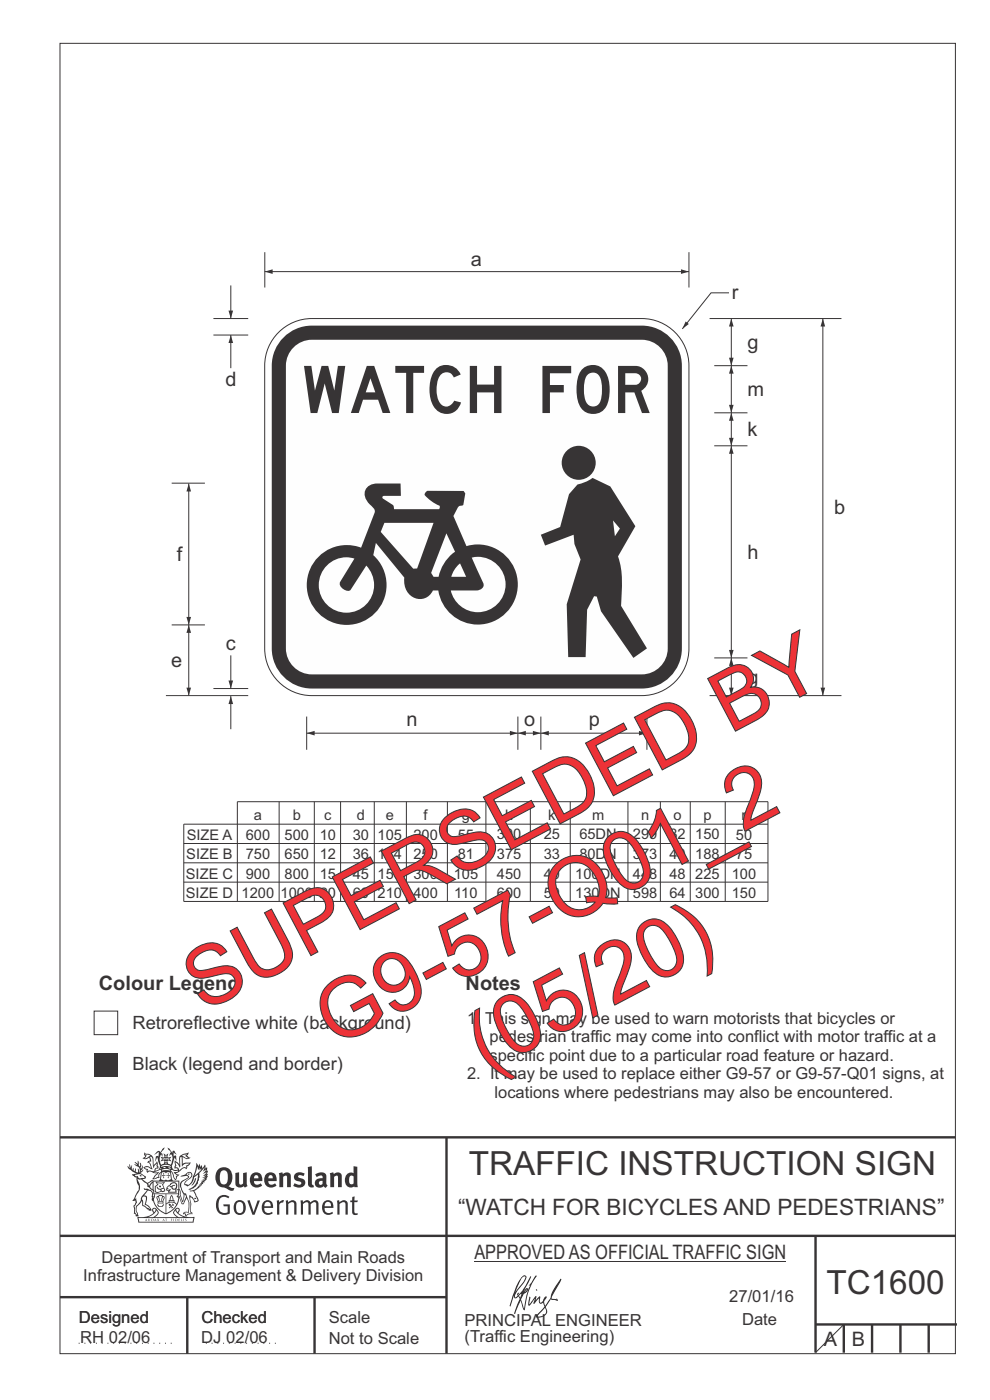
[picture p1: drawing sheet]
<svg xmlns="http://www.w3.org/2000/svg" width="210mm" height="297mm" viewBox="0 0 210 297" stroke-linecap="round" stroke-linejoin="round" font-family="sans-serif">
<path d="M12.7 9.2h190v278h-190z" fill="none" stroke="#373435" stroke-width=".21"/>
<path d="M12.7 241.3h190M94.7 241.4v45.8M12.7 275.2h82M12.7 262.2h190.1M39.7 275.2v12M66.7 275.2v12M173 262.2v24.8M173 281h30M179 281v6M185 281v6M191 281v6M197 281v6" fill="none" stroke="#373435" stroke-width=".51"/>
<g fill="#373435">
<path d="M47 248.5a2.55 2.55 0 0 0 0 2.7l.3 .1a.81 .81 0 0 0 1-.9v-.6a1.04 1.04 0 0 0-1.1-1.5zM46.3 248.1a1.82 1.82 0 0 1 2.1-.2 1.82 1.82 0 0 1 .9 1.9 2.29 2.29 0 0 1-.8 1.9l.7 .3h.5l-.2 .6a2.87 2.87 0 0 1-2-.7 2.12 2.12 0 0 1-1.6-3.1z" fill-rule="evenodd"/>
<path d="M49.9 248.9l.8-.2v2a.46 .46 0 0 0 .3 .6 .46 .46 0 0 0 .6-.3v-2.1l.7-.2v2.4l.2 .5-.5 .4-.3-.3a1.02 1.02 0 0 1-1.2 .2 1.02 1.02 0 0 1-.6-1.1z" fill-rule="evenodd"/>
<path d="M54 249.5l-.1 .5h.9a.49 .49 0 0 0-.2-.6 .49 .49 0 0 0-.6 .1zM53.4 249.1a1.34 1.34 0 0 1 1.6-.2 1.34 1.34 0 0 1 .7 1.5v.2h-1.8a.77 .77 0 0 0 .5 .8 .77 .77 0 0 0 .9-.4l.3 .5a1.59 1.59 0 0 1-2 .2 1.59 1.59 0 0 1-.5-2z" fill-rule="evenodd"/>
<path d="M57.1 249.5l-.2 .5h1a.49 .49 0 0 0-.2-.6 .49 .49 0 0 0-.6 .1zM56.4 249.1a1.34 1.34 0 0 1 1.6-.2 1.34 1.34 0 0 1 .7 1.5v.2h-1.8a.77 .77 0 0 0 .5 .8 .77 .77 0 0 0 .9-.4l.4 .5a1.59 1.59 0 0 1-2.1 .2 1.59 1.59 0 0 1-.5-2z" fill-rule="evenodd"/>
<path d="M59.2 248.9l.7-.2 .1 .4a.95 .95 0 0 1 1-.3 .95 .95 0 0 1 .7 .8v2.3h-.8v-2.3a.46 .46 0 0 0-.8 .1v2.2h-.8z" fill-rule="evenodd"/>
<path d="M62.6 249.1a1.75 1.75 0 0 1 2-.1l-.2 .5-.6-.2a.43 .43 0 0 0-.6 .3l.4 .3a1.04 1.04 0 0 1 1.2 1.1 1.04 1.04 0 0 1-1.4 1l-1.2-.4 .3-.6 1 .4 .4-.4a.88 .88 0 0 0-1-.5l-.4-.2-.1-.4z" fill-rule="evenodd"/>
<path d="M65.3 247.6l.8-.2 .1 3.8 .3 .2 .1 .5a.88 .88 0 0 1-1-.1 .88 .88 0 0 1-.3-1z" fill-rule="evenodd"/>
<path d="M67.8 250.6a.43 .43 0 0 0-.1 .7 .43 .43 0 0 0 .7-.1v-.7zM66.8 249.2a1.7 1.7 0 0 1 2.4 .1v1.8l.3 .4-.4 .5-.5-.3a1.03 1.03 0 0 1-1.7-.2 1.03 1.03 0 0 1 .8-1.5h.7v-.4a.8 .8 0 0 0-1.2 .1z" fill-rule="evenodd"/>
<path d="M70 248.9l.7-.2 .1 .4a.95 .95 0 0 1 1-.3 .95 .95 0 0 1 .7 .8v2.3h-.8v-2.3a.46 .46 0 0 0-.8 .1v2.2h-.8z" fill-rule="evenodd"/>
<path d="M74.3 249.5a1.48 1.48 0 0 0 0 1.7h.5l.2-.1v-1.5l-.3-.2zM75 247.4l.8 .1 .1 4.4h-.7l-.1-.2a1.26 1.26 0 0 1-1.4 0 1.26 1.26 0 0 1-.5-1.3 1.29 1.29 0 0 1 .4-1.3 1.29 1.29 0 0 1 1.4-.2z" fill-rule="evenodd"/>
<path d="M46.4 253.9a1.72 1.72 0 0 1 2.3 0l-.3 .3a1.24 1.24 0 0 0-1.4-.2 1.24 1.24 0 0 0-.6 1.4 1.49 1.49 0 0 0 1.2 2l.7-.2v-1.3h-.8l-.1-.4h1.4v1.9a1.93 1.93 0 0 1-2.3 0 1.93 1.93 0 0 1-.7-2.2l.2-.7z" fill-rule="evenodd"/>
<path d="M50.4 255.1a1.65 1.65 0 0 0 .2 2.2 .99 .99 0 0 0 1-1.4 .78 .78 0 0 0-.4-.8 .78 .78 0 0 0-.8 0zM50 254.9a1.33 1.33 0 0 1 1.6-.1 1.33 1.33 0 0 1 .5 1.4 1.31 1.31 0 0 1-1.3 1.6 1.31 1.31 0 0 1-1.2-1.6v-.6z" fill-rule="evenodd"/>
<path d="M52.5 254.7l.5-.1 .8 2.6 .8-2.5h.5l-1.1 3h-.5z" fill-rule="evenodd"/>
<path d="M56.3 255.2l-.2 .7h1.3a.7 .7 0 0 0-.3-.8 .7 .7 0 0 0-.8 .1zM55.9 255a1.22 1.22 0 0 1 1.5-.2 1.22 1.22 0 0 1 .5 1.5h-1.8a.93 .93 0 0 0 .5 1 .93 .93 0 0 0 1.1-.2l.2 .3a1.43 1.43 0 0 1-1.8 .1 1.43 1.43 0 0 1-.6-1.7z" fill-rule="evenodd"/>
<path d="M58.7 254.7l.4-.1 .1 .5 .4-.4 .6-.1-.1 .6a.66 .66 0 0 0-.9 .6v1.9h-.4z" fill-rule="evenodd"/>
<path d="M60.6 254.8l.4-.2 .1 .5a.94 .94 0 0 1 1-.5 .94 .94 0 0 1 .8 .8v2.3h-.5l-.1-2.5a.81 .81 0 0 0-1.2 .3v2.2h-.4z" fill-rule="evenodd"/>
<path d="M63.7 254.7l.5-.1 .1 .5 .4-.3a.78 .78 0 0 1 1.2 .3 .9 .9 0 0 1 .9-.5 .9 .9 0 0 1 .8 .8v2.3h-.5l-.1-2.5a.67 .67 0 0 0-1.1 .3v2.2h-.5v-2.4l-.4-.2-.7 .4v2.2h-.5z" fill-rule="evenodd"/>
<path d="M69.1 255.2l-.2 .7h1.3a.7 .7 0 0 0-.3-.8 .7 .7 0 0 0-.8 .1zM68.7 255a1.22 1.22 0 0 1 1.5-.2 1.22 1.22 0 0 1 .5 1.5h-1.8a.93 .93 0 0 0 .4 1 .93 .93 0 0 0 1.2-.2l.2 .3a1.44 1.44 0 0 1-1.8 .1 1.44 1.44 0 0 1-.6-1.7z" fill-rule="evenodd"/>
<path d="M71.5 254.8l.4-.2 .1 .5a.94 .94 0 0 1 1-.5 .94 .94 0 0 1 .8 .8v2.3h-.5l-.1-2.5a.81 .81 0 0 0-1.2 .3v2.2h-.4z" fill-rule="evenodd"/>
<path d="M74.7 253.9l.5-.1v.9h.7l-.1 .4h-.6v2.1l.1 .2h.5l.1 .3a.75 .75 0 0 1-1.2-.6v-2h-.4v-.4h.4z" fill-rule="evenodd"/>
<path d="M30.8 244.9l1.1 .3-.9 .5h-.4l.6-.5zM31.8 245.5l.2-.1a2.44 2.44 0 0 1 .5 1.9l.1 .5 .6-1-.1 .6 .3 .3a.57 .57 0 0 0-.6 .8l-1-.2-.5 .2 .2-.5-.8-.3 .7-.1 .9 .5 .1-.1-.6-1.3-.2-.1 .5-.1zM30.7 244.4l-.1 .5 .2 .4-.6 .4a1.04 1.04 0 0 0 1.4-.1l.2 .6-.3 .1-.2 .4a.94 .94 0 0 1 .8 1.1l-.2-.1a1.16 1.16 0 0 0-1.5-.1l.3 .4 .4 .2 .1 .5 .2 .1 .1-.2a.94 .94 0 0 1 1.1 .3h.8l-1.2 1.2a1.13 1.13 0 0 0 1.2-.2l.4-.1v-.4l.4-.7a.83 .83 0 0 0-.6 1h-.3l-.7 .3 1.1-1.4-.5 .2-.5-.1 1.3-.5-.1-.2-.9 .4v-.3l.2-.2 .3 .1 .1-.3-.2-.4 .1-.6-.2-.3-.7 .9v-.7a1.42 1.42 0 0 0-1.6-1.8z" fill-rule="evenodd"/>
<path d="M38.5 245.3l.5-.3 .7-.1-.6 .3 .8 .5h-.3zM38.3 245.5h.2l.1 2a1.69 1.69 0 0 1 1.6-.7l-.8 .5 .1 .5a1.1 1.1 0 0 0-1.5 .6l-.1-.5-.2-.2h-.5l.3-.4-.3-.7a1.42 1.42 0 0 1 .9 1.1l.2-.1zM37.1 246.2l.1 1-.2 .3 .1 .5 .5-.1 .2 .2a.96 .96 0 0 1-1.2-.1l-.1 .1a1.06 1.06 0 0 0 1.3 .2v.1a.72 .72 0 0 1-.9 .2l.2 .5 .6 .2-.4 .2-.1 .7-.2-.4-.4-1.1-.4-.4 .4 .9a1.54 1.54 0 0 0 .7 1.2l.2-.3a.58 .58 0 0 1 .4-.7l.2-.2h-.3l-.5-.3 .9-.5a.93 .93 0 0 1 1.2-.5v.2l.2-.2 .1-.5a.99 .99 0 0 0 .7-.8l-1.3 .1-.3 .2-.1-1.4 .9 .4 .9-.3h-.4l-.5-.4 .4-.7-.6 .2a1.46 1.46 0 0 0-1.4 2.1l.1 .4-.3-.4z" fill-rule="evenodd"/>
<path d="M35.6 248.9l.2 .1-.1 .3 .4 .1-.4 .1v.5l-.1-.6h-.3l.3-.1z" fill-rule="evenodd"/>
<path d="M34.6 248.9l.2 .1v.3l.3 .1h-.3l-.1 .6v-.5l-.4-.1 .4-.1z" fill-rule="evenodd"/>
<path d="M34.3 248.8a.57 .57 0 0 1 .9 .2 .57 .57 0 0 1 .9-.2l.2 1.4h-.2a.57 .57 0 0 1-.9 0 .69 .69 0 0 1-1.1 0zM34.2 248.1l-.3 2.1-.1 .4h2.9l-.2-.4-.3-2.1h-.2v.3l-.8-.2-.8 .2v-.3z" fill-rule="evenodd"/>
<path d="M34.2 252.4a.3 .3 0 0 0 .6 0 .3 .3 0 0 0-.6 0zM33.3 251l.3 .3-.3 .3a.79 .79 0 0 0 0 1.3l.8-.2-.1-.3a.55 .55 0 0 1-.7-.6h.1l.2 .3 .3 .1 .8-.2-.4-.7 .4-.3-.7 .1zM33 250.7l1.1 .2 .9-.2-.4 .7 .4 1.1a.56 .56 0 0 1-.8 .3l-.2 .1a.73 .73 0 0 1-.9 .1 .73 .73 0 0 1-.3-.9v-.4l.6-.4z" fill-rule="evenodd"/>
<path d="M35.6 251.9l.7-.5a.58 .58 0 0 1 1-.1 .58 .58 0 0 1-.4 .9l-.3-.3a.43 .43 0 0 1 .6-.3v-.1a.57 .57 0 0 0-.8 .2l-.2-.1-.3 .1 .5 .2a.55 .55 0 0 0 .8 .4v.5h-1.3l.4-.3-.2-.2-.6 .1 .2-.2-.2-.1zM35.4 251.8l-.1 .2a.39 .39 0 0 0 .2 .6h.3l-.2 .4h1.9l-.1-.7a.86 .86 0 0 0-.1-1.4 .86 .86 0 0 0-1.3 .4z" fill-rule="evenodd"/>
<path d="M36 254.8h.8v.2h-.8zM36.4 253.8l.2 .8h-.4zM36.4 253.5l-.3 .5-.1 .6h-.2v.4l-.7 .4 .2 .2a1.48 1.48 0 0 1 2.1 .1l.2-.1-.6-.5v-.5h-.2l-.1-.6z" fill-rule="evenodd"/>
<path d="M35.8 255.4l.4 .1 .1 .3 .3-.2-.2-.2a.38 .38 0 0 1 .5 .5l-.2-.2-.3 .3 .4 .2-.4 .2-.1-.4-.4 .4-.1-.2 .4-.3-.1-.1-.2 .1z" fill-rule="evenodd"/>
<path d="M34.5 254h.2v.2l-.2 .6h-.2zM33.6 255.3h.9v.2a.55 .55 0 0 1-.8 .4v-.2l-.2-.1zM33.4 254h.2l.2 .8h-.2zM33.6 255h.8l.1 .1-.8 .1zM33.8 253.7h.5l-.2 1.1h-.1zM33.3 253.8l-.1 .3 .3 1.1a.48 .48 0 0 0-.1 .6 .48 .48 0 0 0 .5 .3l.5-.1a.49 .49 0 0 0 .2-.8l.3-1.1-.1-.3a1.42 1.42 0 0 0-1.5 0z" fill-rule="evenodd"/>
<path d="M33.7 251.5l.4 .1 .1 .3h-.3z" fill-rule="evenodd"/>
<path d="M41.3 250.1l.3-.2-.2 .9-.6 .7h-.2l.5-.7z" fill-rule="evenodd"/>
<path d="M39.7 249l.3-.2 .5 .2a.88 .88 0 0 1-.6 1.1 1.22 1.22 0 0 0-.8 1.3l.5 .2a.72 .72 0 0 0 .9-.4l.5-.8 .2-.6 .8-.6v.3a2.85 2.85 0 0 1-2 2.8l.1 .1a2.13 2.13 0 0 0 1.9-1.5v-.2a2.01 2.01 0 0 0 .3-1.8l1.1-1.3-.4 1 .7-.5-.7 1 .8-.4-.8 .8 .7-.1-.9 .5 .8-.1-.8 .4h.8l-.9 .3 .3 .2h-.4l.2 .3h-.3l.1 .3h-.4l.2 .3h-.2a2.16 2.16 0 0 1-2 1l.1 .2h.4a.76 .76 0 0 1 .7 .7l.5 1.2-.6 .2a1.45 1.45 0 0 0-1.1-1.3l.2 1.8-.1 1.8 .4 .3a1.07 1.07 0 0 0-1.2 .4v-.3l-.5-.2a.87 .87 0 0 1 1.1-.1v-.7a4.4 4.4 0 0 0-.6-3.1v-.3h-.3a2.16 2.16 0 0 1-.7-2.2l.3-.3 1.2-.8a.55 .55 0 0 0-.4-.8zM37.8 252.4a.76 .76 0 0 1 .3 1.1l.6 1.6 .4-1.7 .2 .1a.61 .61 0 0 1-.1 .9l-.3 .9h-.2l-.7-1.6-.3 .1a1.18 1.18 0 0 0 .1-1.4zM41.8 247.5l.2 .8 .3-.6v.6l.4-.5a1.9 1.9 0 0 1-1.1 1.4l-.4 .3zM38.3 249.6l1.3-.1 .2 .1v.3l-.5 .3a1.26 1.26 0 0 0-.9 1.9l.2 .6a1.84 1.84 0 0 1 .1 2.1l-.4-1.3a.96 .96 0 0 0-.4-1.3l-.4 .3a.78 .78 0 0 1 0 1.2l.1 .3h.4l.4 1.1a.38 .38 0 0 0 .2 .4 .38 .38 0 0 0 .4-.1l.6-1.2a2.94 2.94 0 0 1 .4 2.5l-.1 .5-.8-.1-.3 .4v.2l.4-.1 .1 .4 .2 .1a1.02 1.02 0 0 1 1.3-.5v-.4l-.3-.1 .1-1.8-.3-1.3 .1 .1a1.14 1.14 0 0 1 .8 .9 .63 .63 0 0 0 .8-.2 .63 .63 0 0 0-.1-.9l-.7-1.2 .9-.6 .2-.3 .3-.1-.1-.2h.4l-.1-.3h.3l-.1-.3 .5-.1-.2-.2 .6-.4v-.2h-.2l.4-.5-.3 .1 .3-.6-.4 .1 .4-.5v-.3l-.3 .2 .2-.6-.1-.3-.4 .3v-.8l-.6 .8-.2-.7-.2 .4-.3-.7-.1 .6-.5-.8-.1 1.4-.6 1.9a1.81 1.81 0 0 1-1 1.4l-.6-.2a1.75 1.75 0 0 1 1.1-1.2 .75 .75 0 0 0 .1-1.3 .75 .75 0 0 0-1.1 .5z" fill-rule="evenodd"/>
<path d="M41.2 254.1h.3l.2 .3h-.4z" fill-rule="evenodd"/>
<path d="M29.4 258.4h11.6l-.1 .8h-11.4zM31.4 258.2l.4-.1a2.48 2.48 0 0 0 1.4-1.3l.3 .5-.5 .6-.5 .3zM32.5 256.6l.3-.2 .2 .2-.3 .6zM37.2 256.8a2.65 2.65 0 0 0 1.8 1.4h-1.1l-.5-.3-.5-.6zM37.4 256.6l.2-.2 .3 .2-.3 .6zM29.2 258.2l.1 1.2h11.8l.2-1.1-.2-.1a4.1 4.1 0 0 1-3.3-.9l.3-.4-.1-.5a1.06 1.06 0 0 0-1.3 .9l.2 .4 .6 .5h-4.7l.3-.1a.84 .84 0 0 0 .6-.7 .84 .84 0 0 0-.5-.9l-.3-.2-.5 .1-.1 .5 .3 .4a4.2 4.2 0 0 1-3.4 .9z" fill-rule="evenodd"/>
<path d="M31 258.7l.1 .2h-.2zM31 258.6l-.3 .5 .4-.1 .2 .1z" fill-rule="evenodd"/>
<path d="M31.4 258.6h.2v.4a.25 .25 0 0 0 .2-.1 .25 .25 0 0 0-.1-.3h.1a.29 .29 0 0 1 0 .4 .29 .29 0 0 1-.4 0 .29 .29 0 0 1 0-.4z" fill-rule="evenodd"/>
<path d="M32.2 258.6a.22 .22 0 0 1 .3 .2 .22 .22 0 0 1-.3 .2zM32 258.6l.1 .5a.33 .33 0 0 0 .4-.1 .33 .33 0 0 0 0-.4 .33 .33 0 0 0-.5 0z" fill-rule="evenodd"/>
<path d="M32.9 258.7l.1 .2h-.2zM32.9 258.6l-.2 .5 .3-.1 .2 .1z" fill-rule="evenodd"/>
<path d="M33.3 258.6h.2l.1 .2 .2-.2-.2 .2 .2 .3-.3-.2v.2h-.2l.2-.3z" fill-rule="evenodd"/>
<path d="M34.7 258.7l.1 .2h-.2zM34.7 258.6l-.3 .5 .4-.1 .2 .1z" fill-rule="evenodd"/>
<path d="M35 258.6h.5h-.2v.5h-.2l.1-.5z" fill-rule="evenodd"/>
<path d="M36.2 258.6h.3h-.1v.2h.1h-.1v.3h-.2z" fill-rule="evenodd"/>
<path d="M36.7 258.6h.2v.5h-.2z" fill-rule="evenodd"/>
<path d="M37.3 258.6a.22 .22 0 0 1 .3 .2 .22 .22 0 0 1-.3 .2zM37.1 258.6v.5a.33 .33 0 0 0 .5-.1 .33 .33 0 0 0 0-.4 .33 .33 0 0 0-.5 0z" fill-rule="evenodd"/>
<path d="M37.8 258.6h.4h-.2v.2h.1h-.1v.2l.2 .1h-.4z" fill-rule="evenodd"/>
<path d="M38.4 258.6h.2l-.1 .4 .2 .1h-.3z" fill-rule="evenodd"/>
<path d="M38.9 258.6h.2v.5h-.2z" fill-rule="evenodd"/>
<path d="M39.3 258.6h.2l-.1 .1 .2 .2-.2 .2h-.1v-.2l.2 .1z" fill-rule="evenodd"/>
<path d="M34.2 247.4a1.51 1.51 0 0 1 2.1 .2 2.67 2.67 0 0 0-2.1 0zM35.7 247.6l.5 .2v.2l-.4-.1zM34.6 247.7l.5-.1 .1 .2h-.4zM34.1 247.9l.2 .1-.3 .1zM35 246.9l.2-.2 .3 .2zM34.9 245.7h.2v.3h-.2zM35 245.1l.2 .2 .2-.2-.1 .4h-.2zM35.1 246.3h.2l.1 .4-.2-.2-.2 .2zM35.3 245.7h.2v.3h-.2zM34.4 245.7l.3 .1 .1 .2-.4 .1 .2-.2zM35.7 245.8l.3-.1-.2 .2 .2 .2-.4-.1zM32.7 244.9l1-.5-.1 1-.2-.2-.3 .2-.3 1.1 .5-1 .3 .9a1.84 1.84 0 0 1 .2 1.7l.4 .1a2.48 2.48 0 0 1 2.2 .1l.2-.3-.2-.7 .7-1.7 .4 .6-.2-1-.2-.1-.2 .3v-.9l.6 .4-.6-.8-.3 .1-.1 .4-.5-.8-.5-.3 .2 .4 .6 .6-.5 .7 .5-.3a2.06 2.06 0 0 1-.1 2.2l-.5-.2-.2-.6 .2-.1 .7 .2-.4-.5 .4-.5-.7 .2-.2-.2 .2-.7-.5 .4-.5-.4 .2 .7-.2 .2-.7-.2 .4 .5-.4 .5 .8-.2 .1 .1-.2 .6-.5 .2a2.02 2.02 0 0 1 0-2.2l.3 .5-.1-.6-.3-.1 .8-1.3-.4 .4-.5 .7-.2-.3a.8 .8 0 0 0-.8 .5z" fill-rule="evenodd"/>
<path d="M29.2 250.1l.3 .2a.61 .61 0 0 1 .8 .3l.3 .2a.8 .8 0 0 1 .6 1l.4 .1 .6 .5a1 1 0 0 1 .4 1.1l-.1 .7v-.5h-.1a.96 .96 0 0 0-.8-1.3l-.2-.2h-.7l-.1-.1-.1 .1 .1 .3h.6l-1.2 1.4-.2 .9-.4 .6a1.33 1.33 0 0 0-.5 1.8l.2 .5a1.26 1.26 0 0 1-.5-1.4l-.1-.4a1.56 1.56 0 0 0 .4-1.7l-.3 .2 .2-.5a3.2 3.2 0 0 0 .7-3zM30.4 253.9h.4a2.06 2.06 0 0 1-.1 1.6l.7 .5 .4 .4-.6-.1-.8-.6-.1-.9a.51 .51 0 0 1 .1-.9zM28.6 249.3a1.52 1.52 0 0 1 2.1 .6l-1.1 .1-.2-.1-.1-.4-.5 .1zM27.5 247v.8l-.3-.4-.1 .1a3.1 3.1 0 0 0 1.9 1.5l-1 .1 .5 .6 .5 .1 .1 1.1a1.84 1.84 0 0 1-.3 2.5l-.4 .9-.3 .4 .2 .1 .4-.1 .1 .4-.2 .5-.3 .2 .1 1.8 .2-.1 .3 .6h.1l.5-.1-.2-.5a1.3 1.3 0 0 1-.1-1.7l.9-1 .2 1.1 .5 .2 .5 .5 .1-.1 .2 .4 .5-.1a1.85 1.85 0 0 0-1.2-1.4l.1-.2a1.39 1.39 0 0 0 0-1.5l-.5-.1 .5-.5a.66 .66 0 0 1 .9-.4 .66 .66 0 0 1 .3 .9l-.1 .4 .2-.1v.2l-.1 .3 .2 .5 .1-.3a2.24 2.24 0 0 0 .1-2.2 .73 .73 0 0 1-.7-.7 .73 .73 0 0 1 .6-.7v-.2a.94 .94 0 0 0-.9 .8 .48 .48 0 0 1-.1-.5 .48 .48 0 0 1 .5-.3l.5-.3a.51 .51 0 0 0-.8 .2l-.4 .3-1.1-.8 .6-.1 .2-.5-1.2-.7 .5-.4v-.4l-.4 .4v-.2a.69 .69 0 0 0 .2-1v.5l-.2 .2v-1.1l-.3-.2 .1 .6-.1 .2-.4-1.2v.6l-.6-.3 .5 .6-.6-.2 .3 .3a1 1 0 0 1 .7 1.5l-.2-.8v.8l-.5-.2v-.7l-.2 .6-.2-.1-.1-.6-.2 .4-.2-.2 .1-.7-.2 .5z" fill-rule="evenodd"/>
<path d="M29.6 249.5l.2-.2 .3 .3z" fill-rule="evenodd"/>
<path d="M32.4 250.5h5.6v2l-.2-.1v-1.7h-5.2v2.5h5.2v-.8l.1 .2-.1 1.1v-.3h-2.5v4a4.1 4.1 0 0 0 2.6-3.6l.1-.1a4 4 0 0 1-2.8 3.9 4.2 4.2 0 0 1-2.8-4.7l.1 1.3 .1-.2a3.8 3.8 0 0 0 2.5 3.4v-4h-2.5l-.2-.9z" fill-rule="evenodd"/>
<circle cx="40" cy="249.1" r=".17"/>
</g>
<path d="M100.6 267.7h66.2" fill="none" stroke="#373435" stroke-width=".21"/>
<g fill="#252726">
<path d="M111.6 273.7l.2-.2-.5 .7zM110.4 274.5l.3 .1-.3 .8-.3-.5zM110.9 270.9h.5a9.3 9.3 0 0 1-2 3.1l-.1 .3 1-2.5zM110.6 271a14.7 14.7 0 0 0-2.2 4.9l-.3 1.2 .1 .1 .8-2.3a.42 .42 0 0 0 .2 .6 .42 .42 0 0 0 .6-.3l.2-.1 .3 .5-1.2 3.2h.2l1.1-2.9 .6 1.9 .2 .2 .2-.5a13.5 13.5 0 0 1 2-6.2l.5-.5-.2-.2-1.5 2.1 .3-.1a14.9 14.9 0 0 0-1.3 5.1l-.4-1.2a1.39 1.39 0 0 1 .2-1.8l.1-.2a.92 .92 0 0 0 .8-1.2 .75 .75 0 0 0-.7 .7l-.2 .2 1.6-3.4h-.1l-.4 .7a10.5 10.5 0 0 1-2.1 3.3l.1-.5a.32 .32 0 0 0-.3 .2 .32 .32 0 0 0 0 .4l-.5 .4a3.2 3.2 0 0 1 1.1-2.3l.5-.6a2.49 2.49 0 0 0 .7-1.6l-.3-.2z" fill-rule="evenodd"/>
<path d="M115.6 277.5a1.15 1.15 0 0 1 .1 1.3 1.15 1.15 0 0 1-1.2 .5h-.5zM112.3 275.1l-.3 1.7 .3 .2 1.2-1.5-.3 1.1 1.2-1.2a.94 .94 0 0 0 .3 1.2l.5-.3 .3 .9-1.2 1.3a.98 .98 0 0 0-.5 1 1.9 1.9 0 0 0 2.3-1.3l-.1-.2a1.02 1.02 0 0 1 .3-1.4l.5-1 1.5 .3-.2-.4v.2l-1.1-.1v-.3l2-3.6 .1-.2-.1-.2-1.8 2.7a6.6 6.6 0 0 1-1.5 3l-.2-.2a1.01 1.01 0 0 1 .4-1.4l.1-.2-.2-.1-.4 .4-.2 .5-.5 .4-.2-.4 .1-.9-.2-.1-.8 1 .2-1h-.1l-1.4 1.8 .2-1.5v-.1z" fill-rule="evenodd"/>
<path d="M113.7 273.6l.3 .2h-.3z" fill-rule="evenodd"/>
</g>
<path d="M179 281l-6 6" fill="none" stroke="#373435" stroke-width=".21"/>
<path d="M20 223.5h5v5h-5z" fill-rule="evenodd" fill="#373435"/>
<path d="M20 214.5h5v5h-5z" fill-rule="evenodd" fill="#fefefe" stroke="#373435" stroke-width=".21"/>
<path d="M16.7 285h20.3M43.7 285h15" fill="none" stroke="#373435" stroke-width=".21" stroke-dasharray=".2 1" stroke-linecap="butt"/>
<g fill="none" stroke="#373435" stroke-width=".21">
<path d="M59.5 70.1a10 10 0 0 1 6.6-2.5h70a10 10 0 0 1 10 10v60a10 10 0 0 1-10 10h-70a10 10 0 0 1-10-10v-60a10 10 0 0 1 3.4-7.5zM39 179h123.9M59.2 170.1v21.2M66.7 170.1v21.2M72.2 170.1v21.2M79.4 170.1v21.2M86.2 170.1v21.2M94.9 170.1v21.2M103.1 170.1v21.2M112.5 170.1v21.2M121 170.1v21.2M133.2 170.1v21.2"/>
<path d="M140.1 170.1v21.2M146.4 170.1v21.2M153.8 170.1v21.2M162.9 174.9h-123.9v16.4h123.9v-21.2h-112.6v21.2M39 183.1h123.9M39 187.2h123.9"/>
</g>
<path d="M60.1 71.6a8.5 8.5 0 0 1 6-2.5h70a8.5 8.5 0 0 1 8.5 8.5v60a8.5 8.5 0 0 1-8.5 8.5h-70a8.5 8.5 0 0 1-8.5-8.5v-60a8.5 8.5 0 0 1 2.5-6z" fill-rule="evenodd" fill="#373435"/>
<path d="M62.3 73.7a5.5 5.5 0 0 1 3.8-1.6h70a5.5 5.5 0 0 1 5.5 5.5v60a5.5 5.5 0 0 1-5.5 5.5h-70a5.5 5.5 0 0 1-5.5-5.5v-60a5.5 5.5 0 0 1 1.7-3.9z" fill-rule="evenodd" fill="#fefefe"/>
<path d="M56.1 57.6h90" fill="none" stroke="#373435" stroke-width=".21"/>
<g fill="#373435">
<path d="M56.1 57.6l1.7-.5v1z"/>
<path d="M144.5 57.1l1.6 .5-1.6 .5z"/>
</g>
<path d="M154.6 62.1h-3.8l-6.1 7.7" fill="none" stroke="#373435" stroke-width=".21"/>
<path d="M145.4 68.2l.7 .5-1.4 1.1z" fill="#373435"/>
<path d="M56.2 53.5v7.5M146.1 53.5v7.5M151.5 139.6h7.1M155.1 139.6v8" fill="none" stroke="#373435" stroke-width=".21"/>
<g fill="#373435">
<path d="M155.1 139.6l.5 1.7h-1z"/>
<path d="M154.6 145.9h1l-.5 1.7z"/>
</g>
<g fill="#373435">
<path d="M64.5 77.6h1.5l.8 5.3 1.4-5.3h1.4l1.3 5.3 .8-5.3h1.5l-1.3 10h-1.5l-1.5-6.2-1.6 6.2h-1.4z"/>
<path d="M83.9 77.6h6.1v1.5h-2.3v8.5h-1.5v-8.5h-2.3z"/>
<path d="M92.5 78.3a3.3 3.3 0 0 1 5.2 1.2l-1.4 .6a1.71 1.71 0 0 0-1.8-1.1 1.71 1.71 0 0 0-1.5 1.4 5.9 5.9 0 0 0 .6 5.4 1.69 1.69 0 0 0 2.7-.8l1.5 .4a3.2 3.2 0 0 1-3.2 2.4 3.2 3.2 0 0 1-3.1-2.6 7.6 7.6 0 0 1 1-6.9z"/>
<path d="M99.7 77.6h1.5v4h3.6v-4h1.6v10h-1.6v-4.3h-3.6v4.3h-1.5z"/>
<path d="M115.1 77.6h6.1v1.6h-4.5v2.5h2.9v1.6h-2.9v4.3h-1.6z"/>
<path d="M77.8 77.6h1.6l3.4 10h-1.6l-1-2.8h-3.2l-.9 2.8h-1.7zM78.6 80.3l-1 2.9h2z"/>
<path d="M123.4 78.5a8.7 8.7 0 0 0-.8 6.7 3.3 3.3 0 0 0 3.5 2.6 3.3 3.3 0 0 0 3.1-3.2 7.3 7.3 0 0 0-1.5-6.5 3.2 3.2 0 0 0-4.3 .4zM124.6 79.6a1.73 1.73 0 0 1 1.9-.4 1.73 1.73 0 0 1 1 1.7 7.2 7.2 0 0 1-.5 4.8 1.75 1.75 0 0 1-1.9 .4 1.75 1.75 0 0 1-1.1-1.7 6.8 6.8 0 0 1 .6-4.8z"/>
<path d="M132.6 79.2h2.1a1.23 1.23 0 0 1 1.3 1.2 1.23 1.23 0 0 1-1.2 1.2h-2.2zM131.1 77.6v10h1.5v-4.3h2l1.6 4.3h1.6l-1.8-4.7a2.8 2.8 0 0 0 1.4-3.1 2.8 2.8 0 0 0-2.6-2.2z"/>
</g>
<path d="M151.5 77.6h7.1M155.1 67.6v10" fill="none" stroke="#373435" stroke-width=".21"/>
<g fill="#373435">
<path d="M155.1 67.6l.5 1.7h-1z"/>
<path d="M154.6 75.9h1l-.5 1.7z"/>
</g>
<path d="M150.5 67.6h28M155.1 77.6v10" fill="none" stroke="#373435" stroke-width=".21"/>
<g fill="#373435">
<path d="M155.1 77.6l.5 1.7h-1z"/>
<path d="M154.6 85.9h1l-.5 1.7z"/>
</g>
<path d="M151.5 87.6h7.1M151.5 94.6h7.1M155.1 87.6v7" fill="none" stroke="#373435" stroke-width=".21"/>
<g fill="#373435">
<path d="M155.1 87.6l.5 1.7h-1z"/>
<path d="M154.6 92.9h1l-.5 1.7z"/>
</g>
<path d="M155.1 94.6v45" fill="none" stroke="#373435" stroke-width=".21"/>
<g fill="#373435">
<path d="M155.1 94.6l.5 1.7h-1z"/>
<path d="M154.6 137.9h1l-.5 1.7z"/>
</g>
<path d="M174.6 67.6v80" fill="none" stroke="#373435" stroke-width=".21"/>
<g fill="#373435">
<path d="M174.6 67.6l.4 1.7h-.9z"/>
<path d="M174.1 145.9h.9l-.4 1.7z"/>
<path d="M81.5 110.9h10.5l-3.5 9.7-.8 .1-6.9-7.8zM69.3 120a5.9 5.9 0 0 0 0 8.3 5.9 5.9 0 0 0 8.3 0 5.9 5.9 0 0 0 .1-8.3l-3.3 5.1a1.51 1.51 0 0 1-2.2-.7l-.1-.5 .1-.5 3-4.9a5.7 5.7 0 0 0-5.9 1.5zM100.1 118.3a5.9 5.9 0 0 1 7 4.5 5.9 5.9 0 0 1-4.5 7 5.9 5.9 0 0 1-7-4.5h5.5a1.27 1.27 0 0 0 1.3-.6 1.27 1.27 0 0 0-.1-1.4zM97.3 119.8l.3-.3 1.3 2.9h-3.2l.6-1.5zM78 103.2a2.47 2.47 0 0 0 .4 3.8l.3 .3a1.44 1.44 0 0 1 .8 1.5l-2.9 7.4a8.5 8.5 0 0 0-11.5 8.2 8.5 8.5 0 0 0 12 7.4 8.5 8.5 0 0 0 2.1-14l.5-2.6 6.1 7.3a3.6 3.6 0 0 0 4.3 4.4l1.3-.9 .4-.7h1.2a8.5 8.5 0 0 0 10 7 8.5 8.5 0 0 0 6.6-10.3 8.5 8.5 0 0 0-10.6-6.1l-2.8-6.4 1-1.9 .3-.3 .8-.2 .4-2.4-.3-.5-7.7-.1a.86 .86 0 0 0-.6 1l1.4 1.2 1.7 1a.52 .52 0 0 1-.1 .7h-9.5l-.3-.9-2.1-1.3-.1-.4 .4-.2h3.5v-2.6h-5l-.8 .1zM94.7 113.2l1.8 3.9a9.1 9.1 0 0 0-3.5 5.3h-1l-.5-.9z" fill-rule="evenodd"/>
<path d="M119.2 98.2a3.6 3.6 0 0 1 7.2 0 3.6 3.6 0 0 1-7.2 0zM122.5 102.8l-1.8 2-1.9 7-4.1 1.7 .9 2.3 6.1-2.3 .2 1.9 1.3 3.3-3 9.5 .3 11.2h3.7l.3-10 1.5-2.9 .6 .1 .9 3.1 6.9 9.9 2.8-2-5.5-9.1a26.4 26.4 0 0 0-.6-10.5l3.7-6.4-5.3-8.4-3.8-1.8-1.6 .9zM130 110.4l.4 3.4 1.1-1.7z" fill-rule="evenodd"/>
</g>
<path d="M65.1 155.6h44.8M65.1 152v7.1M109.9 152v7.1" fill="none" stroke="#373435" stroke-width=".21"/>
<g fill="#373435">
<path d="M65.1 155.6l1.6-.5v.9z"/>
<path d="M108.2 155.1l1.7 .5-1.7 .4z"/>
</g>
<path d="M49 139v7.1M35.2 147.6h17.5M45.3 146.1h7.4M114.7 152v7.1M137.2 152v7.1" fill="none" stroke="#373435" stroke-width=".21"/>
<path d="M48.5 144.4h.9l-.4 1.7z" fill="#373435"/>
<path d="M49 147.7v7" fill="none" stroke="#373435" stroke-width=".21"/>
<path d="M49 147.7l.4 1.7h-.9z" fill="#373435"/>
<path d="M45.3 71.1h7.4M49 60.6v7" fill="none" stroke="#373435" stroke-width=".21"/>
<path d="M48.5 65.9h.9l-.4 1.7z" fill="#373435"/>
<path d="M49 71.1v7" fill="none" stroke="#373435" stroke-width=".21"/>
<path d="M49 71.1l.4 1.7h-.9z" fill="#373435"/>
<path d="M45.3 67.6h7.4M36.4 132.6h7.1M40 132.6v15" fill="none" stroke="#373435" stroke-width=".21"/>
<g fill="#373435">
<path d="M40 132.6l.5 1.7h-.9z"/>
<path d="M39.6 145.9h.9l-.5 1.7z"/>
</g>
<path d="M40 102.6v30" fill="none" stroke="#373435" stroke-width=".21"/>
<g fill="#373435">
<path d="M40 102.6l.5 1.7h-.9z"/>
<path d="M39.6 130.9h.9l-.5 1.7z"/>
</g>
<path d="M36.4 102.5h7.1M109.9 155.6h4.8" fill="none" stroke="#373435" stroke-width=".21"/>
<g fill="#373435">
<path d="M113 155.1l1.7 .5-1.7 .4z"/>
<path d="M109.9 155.6l1.6-.5v.9z"/>
</g>
<path d="M114.7 155.6h22.5" fill="none" stroke="#373435" stroke-width=".21"/>
<g fill="#373435">
<path d="M114.7 155.6l1.7-.5v.9z"/>
<path d="M135.5 155.1l1.7 .5-1.7 .4z"/>
</g>
<path d="M150.5 147.6h28" fill="none" stroke="#373435" stroke-width=".21"/>
<g font-size="17.6" fill="#ed3237">
<text x="43.1" y="214.8" transform="rotate(-28 43.1 214.8)">SUPERSEDED BY</text>
<text x="70.9" y="222.4" transform="rotate(-28 70.9 222.4)">G9-57-Q01_2</text>
<text x="103.1" y="227.7" transform="rotate(-28 103.1 227.7)">(05/20)</text>
</g>
<g font-size="7.1" fill="#373435">
<text x="99.4" y="249.4">TRAFFIC INSTRUCTION SIGN</text>
<text x="175.3" y="274.6">TC1600</text>
</g>
<text font-size="4.8" fill="#373435" x="97.2" y="257.8">“WATCH FOR BICYCLES AND PEDESTRIANS”</text>
<g font-size="4.2" fill="#373435">
<text x="99.9" y="56.3">a</text>
<text x="155.2" y="63.5">r</text>
<text x="158.6" y="74.1">g</text>
<text x="47.8" y="81.8">d</text>
<text x="158.6" y="84.1">m</text>
<text x="158.6" y="92.6">k</text>
<text x="176.9" y="109.1">b</text>
<text x="37.5" y="119.1">f</text>
<text x="158.6" y="118.6">h</text>
<text x="47.9" y="137.9">c</text>
<text x="36.3" y="141.6">e</text>
<text x="158.6" y="145.1">g</text>
<text x="86.2" y="154">n</text>
<text x="111.2" y="154">o</text>
<text x="124.9" y="154">p</text>
<text x="21" y="210.1">Colour Legend</text>
<text x="98.8" y="210.1">Notes</text>
<text x="100.6" y="267.2">APPROVED AS OFFICIAL TRAFFIC SIGN</text>
<text x="174.7" y="285.6">A</text>
<text x="180.7" y="285.6">B</text>
</g>
<g font-size="3.9" fill="#373435">
<text x="28.1" y="218.4">Retroreflective white (background)</text>
<text x="28.1" y="227.1">Black (legend and border)</text>
</g>
<g font-size="3.5" fill="#373435">
<text x="99.1" y="217.2">1. This sign may be used to warn motorists that bicycles or</text>
<text x="103.9" y="221.1">pedestrian traffic may come into conflict with motor traffic at a</text>
<text x="103.9" y="225">specific point due to a particular road feature or hazard.</text>
<text x="99.1" y="229">2. It may be used to replace either G9-57 or G9-57-Q01 signs, at</text>
<text x="104.9" y="232.9">locations where pedestrians may also be encountered.</text>
<text x="21.6" y="267.9">Department of Transport and Main Roads</text>
<text x="17.7" y="271.8">Infrastructure Management &amp; Delivery Division</text>
<text x="16.7" y="280.6">Designed</text>
<text x="42.7" y="280.6">Checked</text>
<text x="69.7" y="280.6">Scale</text>
<text x="98.5" y="281.4">PRINCIPAL ENGINEER</text>
<text x="154.7" y="276.2">27/01/16</text>
<text x="157.4" y="281.2">Date</text>
<text x="17" y="284.8">RH 02/06</text>
<text x="42.7" y="284.8">DJ 02/06</text>
<text x="69.7" y="285.2">Not to Scale</text>
<text x="98.5" y="284.8">(Traffic Engineering)</text>
</g>
<g font-size="3.1" fill="#373435">
<text x="53.9" y="174">a</text>
<text x="62.1" y="173.9">b</text>
<text x="68.8" y="174">c</text>
<text x="75.7" y="174">d</text>
<text x="81.8" y="174">e</text>
<text x="89.9" y="174">f</text>
<text x="98" y="174">g</text>
<text x="107.1" y="173.9">h</text>
<text x="116.3" y="173.9">k</text>
<text x="125.6" y="173.9">m</text>
<text x="136" y="173.9">n</text>
<text x="142.9" y="173.9">o</text>
<text x="149.2" y="173.9">p</text>
<text x="157.3" y="174">r</text>
<text x="39.6" y="178.1">SIZE A</text>
<text x="52.1" y="178.1">600</text>
<text x="60.4" y="178.1">500</text>
<text x="67.8" y="178.1">10</text>
<text x="74.8" y="178.1">30</text>
<text x="80.1" y="178.1">105</text>
<text x="87.7" y="178.1">200</text>
<text x="97.1" y="178.1">55</text>
<text x="105.4" y="178.1">300</text>
<text x="115.3" y="178.1">25</text>
<text x="122.9" y="178.1">65DN</text>
<text x="134.3" y="178.1">299</text>
<text x="142" y="178.1">32</text>
<text x="147.5" y="178.1">150</text>
<text x="156.1" y="178.1">50</text>
<text x="39.5" y="182.3">SIZE B</text>
<text x="52.1" y="182.3">750</text>
<text x="60.4" y="182.3">650</text>
<text x="67.8" y="182.3">12</text>
<text x="74.8" y="182.3">36</text>
<text x="80.1" y="182.3">144</text>
<text x="87.7" y="182.3">250</text>
<text x="97.1" y="182.3">81</text>
<text x="105.4" y="182.3">375</text>
<text x="115.3" y="182.3">33</text>
<text x="122.9" y="182.3">80DN</text>
<text x="134.3" y="182.3">373</text>
<text x="142" y="182.3">40</text>
<text x="147.5" y="182.3">188</text>
<text x="156.1" y="182.3">75</text>
<text x="39.4" y="186.4">SIZE C</text>
<text x="39.4" y="190.6">SIZE D</text>
<text x="51.3" y="190.6">1200</text>
<text x="52.1" y="186.5">900</text>
<text x="59.5" y="190.6">1000</text>
<text x="60.4" y="186.4">800</text>
<text x="67.8" y="186.5">15</text>
<text x="67.8" y="190.6">20</text>
<text x="74.8" y="186.5">45</text>
<text x="74.8" y="190.6">60</text>
<text x="80.1" y="186.5">150</text>
<text x="80.1" y="190.6">210</text>
<text x="87.7" y="186.5">300</text>
<text x="87.7" y="190.6">400</text>
<text x="96.2" y="186.5">105</text>
<text x="96.4" y="190.6">110</text>
<text x="105.4" y="186.4">450</text>
<text x="105.4" y="190.6">600</text>
<text x="115.3" y="186.4">40</text>
<text x="115.3" y="190.6">50</text>
<text x="122" y="186.4">100DN</text>
<text x="122" y="190.6">130DN</text>
<text x="134.3" y="186.4">448</text>
<text x="134.3" y="190.6">598</text>
<text x="142" y="186.4">48</text>
<text x="142" y="190.6">64</text>
<text x="147.5" y="186.4">225</text>
<text x="147.5" y="190.6">300</text>
<text x="155.2" y="186.5">100</text>
<text x="155.2" y="190.6">150</text>
</g>
</svg>
